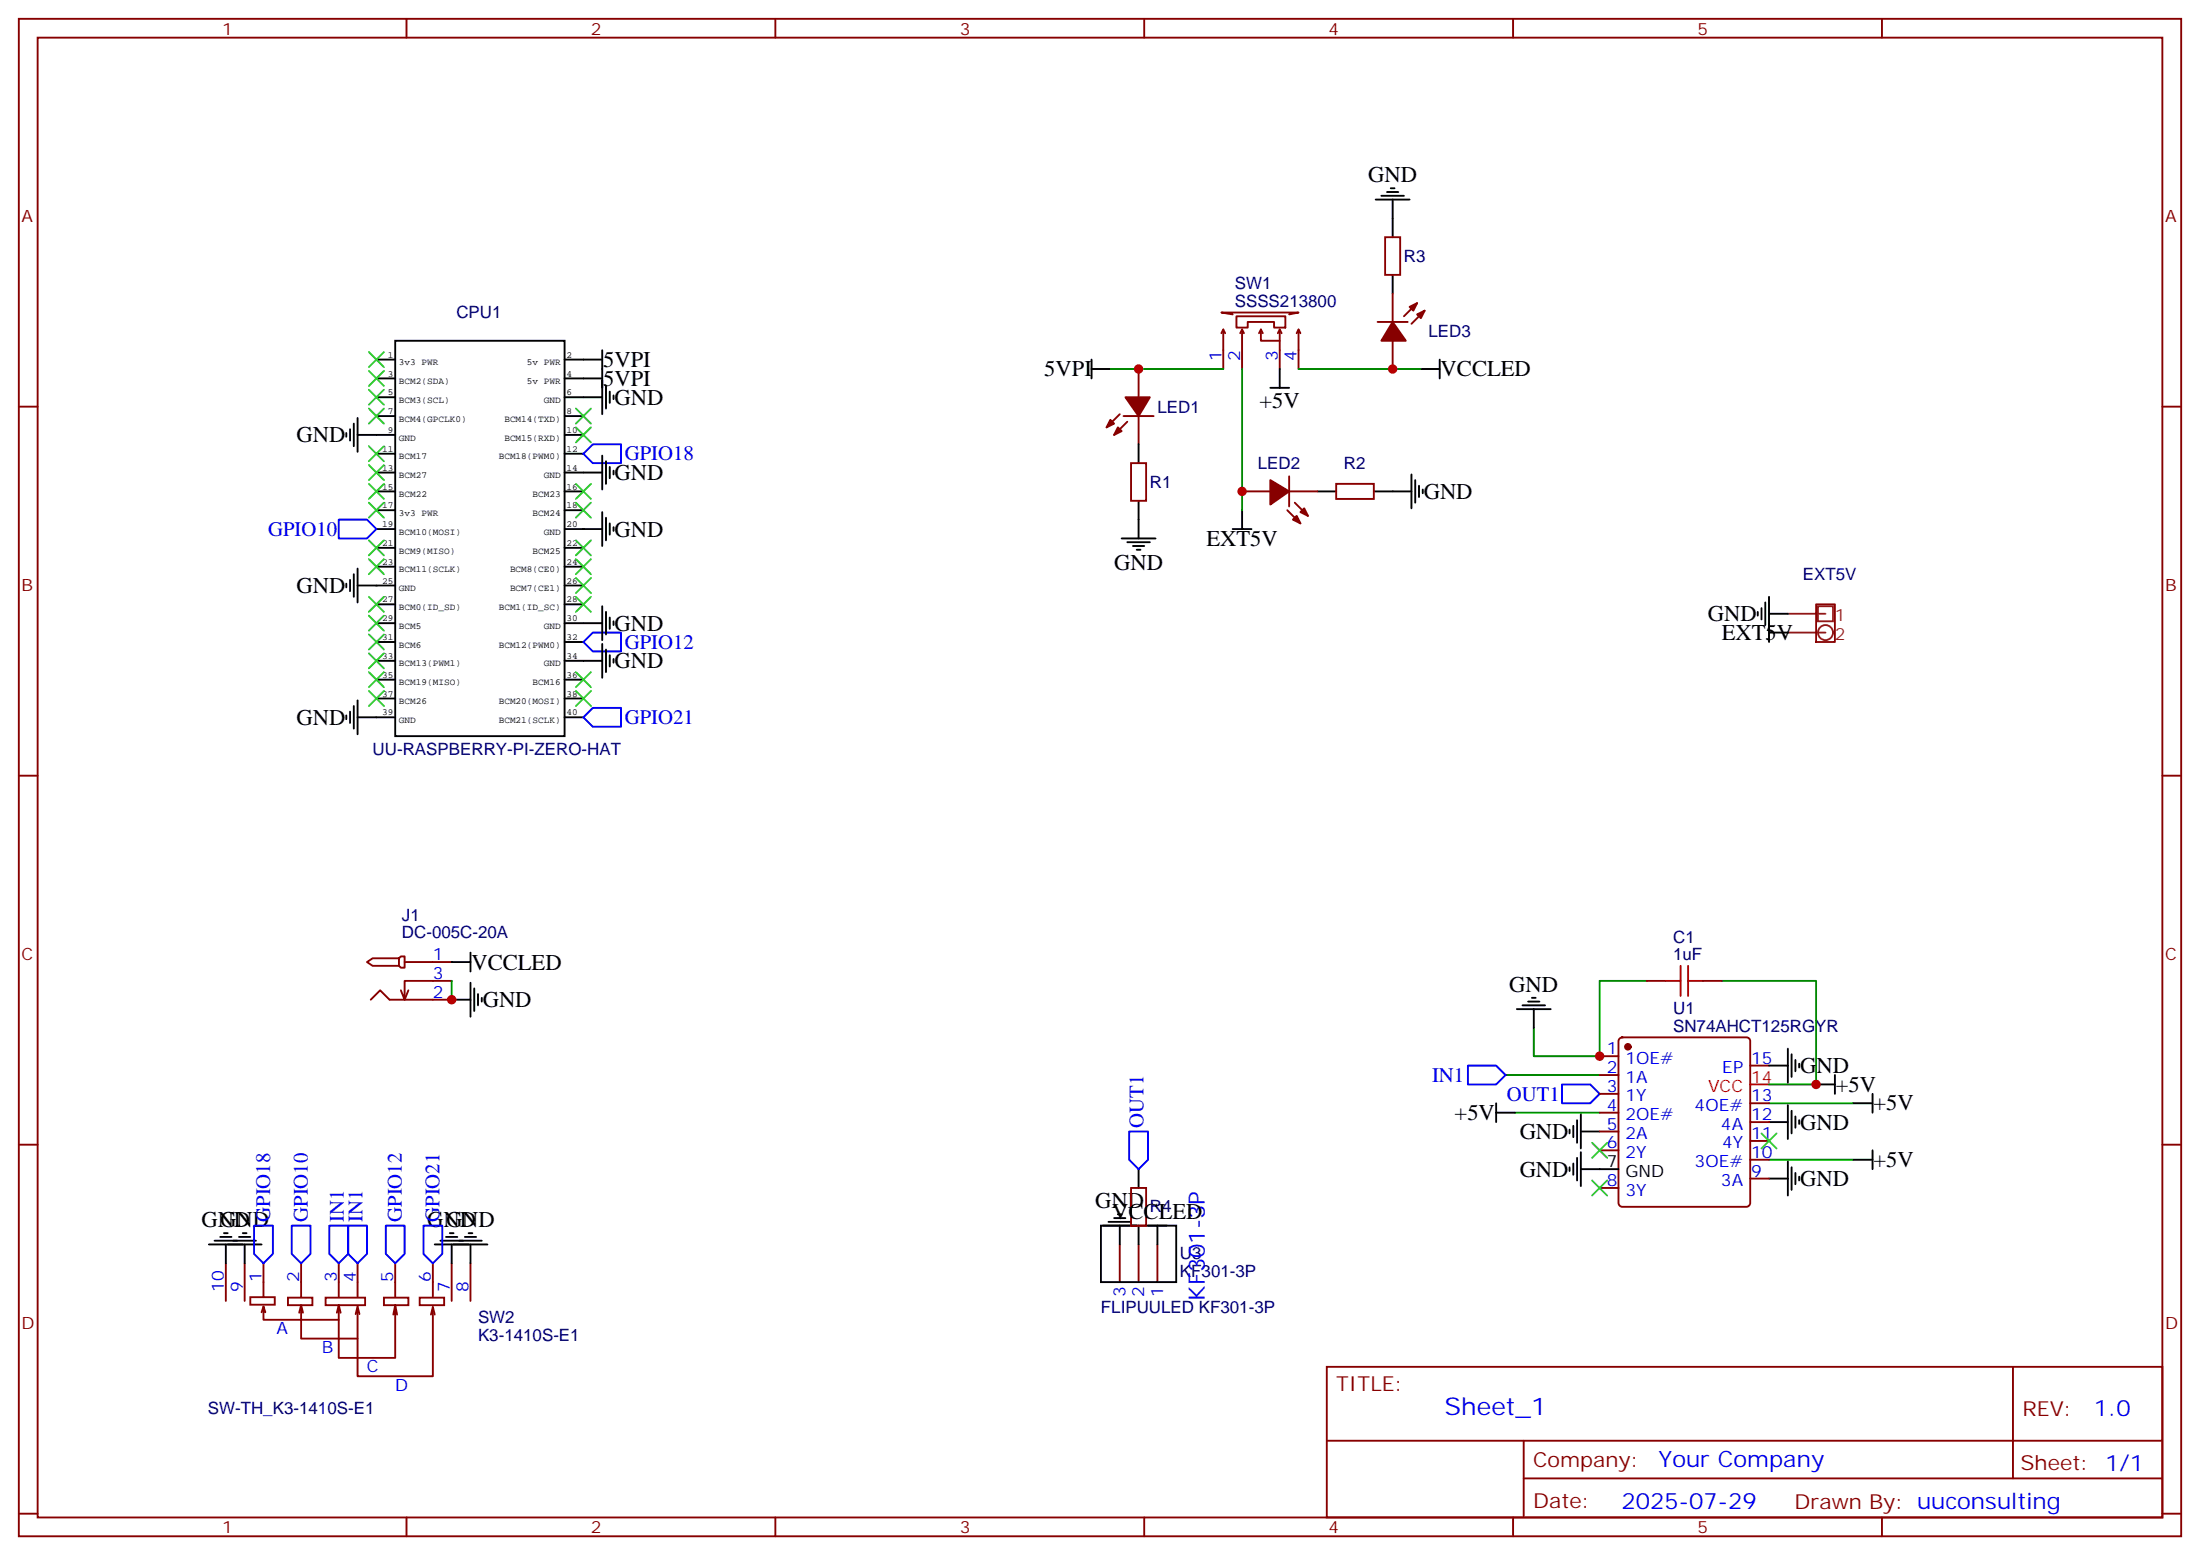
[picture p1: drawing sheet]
<svg xmlns="http://www.w3.org/2000/svg" width="412mm" height="292mm" viewBox="0 0 412 292" stroke-linecap="round" stroke-linejoin="round" font-family="sans-serif">
<g fill="none" stroke="#870000" stroke-width=".35">
<path d="M3.5 3.5h405.4v284.4h-405.4zM7.1 7.1h398.2v277.2h-398.2zM76.2 3.5v3.6M145.3 3.5v3.6M214.5 3.5v3.6M283.6 3.5v3.6M352.8 3.5v3.6M231.1 58.9l-2.1-.3h14.4l-1.7 .3M231.8 59.3h9.1v2.1h-2.1v-1.1h-4.9v1.1h-2.1zM259.6 44.5h2.9v7h-2.9zM261.1 55v5.3M265.6 56.8l-2.4 2.5"/>
<path d="M267.1 58.2l-2.5 2.5M3.5 76.2h3.6M209.9 77.6l-2.5 2.5M210.6 78h5.7M211.3 79l-2.5 2.5M213.4 69.1v5.3M213.4 78v5.3M229 62.4l.3-.7 .4 .7M229.3 62.1v7M232.5 62.4l.3-.7 .4 .7M232.8 62.1v7M236 62.4l.4-.7 .3 .7"/>
<path d="M236.4 62.1v1.8h3.5M239.5 62.4l.4-.7 .3 .7M239.9 62.1v7M243.1 62.4l.3-.7 .4 .7M243.4 62.1v7M258.2 60.3h5.7M261.1 63.9v5.2M405.3 76.2h3.6M212 86.8h2.8v7h-2.8zM232.8 92.1h5.3M241.3 95.6l2.5 2.5M241.7 92.1h5.2"/>
<path d="M241.7 89.3v5.6M242.7 94.2l2.5 2.5M250.5 90.7h7v2.8h-7zM3.5 145.3h3.6M405.3 145.3h3.6M74.8 179.6l.3-.4h.7v2.1h-.7l-.3-.3M68.8 180.3l1-.7h5v1.4h-5zM69.5 187.3l1.8-1.7 1.7 1.7h11.7M75.8 180.3h8.9M76.6 185.6l-.8 1.7M84.7 183.8h-8.9v3.5l-.7-1.7M299.9 197.9h3.5"/>
<path d="M303.6 194.6l.5-.2h23.3a.71 .71 0 0 1 .7 .7v30.3a.76 .76 0 0 1-.7 .7h-23.3a.76 .76 0 0 1-.7-.7v-30.3zM308.7 183.8h3.5M319.3 183.8h3.5M328.1 199.7h3.5M3.5 214.5h3.6M299.9 201.4h3.5M299.9 205h3.5M299.9 208.5h3.5M299.9 212h3.5M299.9 215.5h3.5M328.1 217.3h3.5M328.1 213.8h3.5"/>
<path d="M328.1 210.3h3.5M328.1 206.7h3.5M405.3 214.5h3.6M42.3 236.7v7.1M45.9 236.7v7.1M49.4 236.7v6.4M56.4 236.7v6.4M63.5 236.7v6.4M67 236.7v6.4M74.1 236.7v6.4M81.1 236.7v6.4M84.7 236.7v7.1"/>
<path d="M88.2 236.7v7.1M209.9 233.2v7M212 222.6h2.8v7.1h-2.8zM213.4 233.2v7M217 233.2v7M299.9 222.6h3.5M328.1 220.8h3.5M46.9 243.1h4.6v1.4h-4.6zM49.4 244.8l-.4 1.1M49.7 245.9l-.3-1.1v2.5h14.1M54 243.2h4.6v1.4h-4.6zM56.1 246l.3-1.4 .4 1.4"/>
<path d="M56.4 245.2v5.6h10.6M61 243.2h7.4v1.4h-7.4zM63.5 244.6v9.8h10.6v-9.8l-.4 1.7M63.5 244.6l.4 1.4M63.5 244.6l-.4 1.4M66.7 246.2l.3-1.4 .4 1.4M67 245.5v12.4h14.1v-12.4M72 243.2h4.6v1.4h-4.6zM74.1 244.6l.3 1.7M78.7 243.2h4.6v1.4h-4.6zM80.8 246.3l.3-1.4 .4 1.4M248.7 256.1h156.6v28.2h-156.6z"/>
<path d="M377.3 256.1v20.9M248.7 270h156.5M285.6 277h119.6M285.6 270v14.1M3.5 283.6h3.6M76.2 284.3v3.6M145.3 284.3v3.6M214.5 284.3v3.6M283.6 284.3v3.6M352.8 284.3v3.6M405.3 283.6h3.6"/>
</g>
<path d="M208.1 69.1h21.2M232.8 69.1v26.5M243.4 69.1h22.9M84.7 183.8v3.5M308.7 183.8h-8.8v14.1h-12.4v-5.3M322.8 183.8h17.6v19.4h-8.8M282.2 201.4h17.7M284 208.5h15.9M331.6 217.3h15.9M331.6 206.7h15.9" fill="none" stroke="#008700" stroke-width=".35"/>
<g fill="none" stroke="#000" stroke-width=".35">
<path d="M257.9 37.4h6.3M258.9 36.7h4.3M260 36h2.1M260.7 35.3h.7M261.1 37.4v7.1M261.1 51.5v3.5M66.3 79.4v4.2M67 78.3v6.4M70.6 67.4h3.5M70.6 70.9h3.5M70.6 74.4h3.5M70.6 78h3.5"/>
<path d="M74.1 63.9h31.7v74h-31.7zM105.8 67.4h7.1M105.8 70.9h7.1M105.8 74.4h7.1M105.8 78h3.6M112.9 65.6v12M113.6 72.3v4.3M114.3 73.4v2.1M115 74.1v.7M204.6 69.1h3.5M204.6 67.4v3.5M238.1 72.7h3.6"/>
<path d="M239.9 69.1v3.6M266.3 69.1h3.6M269.9 67.4v3.5M64.9 81.1v.7M65.6 80.4v2.2M67 81.5h7.1M70.6 99.1h3.5M70.6 92.1h3.5M70.6 85h3.5M70.6 88.5h3.5M70.6 95.6h3.5M105.8 99.1h7.1"/>
<path d="M105.8 92.1h3.6M105.8 81.5h3.6M105.8 85h3.6M105.8 88.5h7.1M105.8 95.6h3.6M112.9 85.4v6.3M112.9 96v6.3M113.6 86.4v4.3M113.6 97v4.2M114.3 87.5v2.1M114.3 98.1v2.1M115 88.2v.7"/>
<path d="M115 98.8v.7M213.4 83.3v3.5M213.4 93.8v7.1M231.1 99.1h3.5M232.8 95.6v3.5M246.9 92.1h3.6M257.5 92.1h7.1M264.6 88.9v6.3M265.3 90v4.2M266 91v2.1M266.7 91.7v.7M64.9 109.4v.7"/>
<path d="M65.6 108.7v2.1M66.3 107.6v4.2M67 109.7h7.1M67 106.5v6.4M70.6 102.7h3.5M70.6 106.2h3.5M70.6 113.2h3.5M70.6 116.8h3.5M105.8 102.7h3.6M105.8 106.2h3.6M105.8 109.7h3.6M105.8 113.2h3.6"/>
<path d="M105.8 116.8h7.1M112.9 113.6v6.3M113.6 114.7v4.2M114.3 115.7v2.1M115 116.4v.7M210.3 100.9h6.3M211.3 101.6h4.2M212.4 102.3h2.1M213.1 103h.7M329.5 114.7v.7M330.2 113.9v2.2M330.9 112.9v4.2"/>
<path d="M331.6 115h3.5M331.6 111.8v8.5M331.6 118.5h3.5M64.9 134.1v.7M65.6 133.3v2.2M66.3 132.3v4.2M67 134.4h7.1M67 131.2v6.4M70.6 120.3h3.5M70.6 123.8h3.5M70.6 127.4h3.5M70.6 130.9h3.5"/>
<path d="M105.8 120.3h3.6M105.8 123.8h7.1M105.8 127.4h3.6M105.8 130.9h3.6M105.8 134.4h3.6M112.9 120.7v6.3M113.6 121.7v4.2M114.3 122.8v2.1M115 123.5v.7M88.2 178.5v3.5M84.7 187.3h3.5M84.7 180.3h3.5"/>
<path d="M88.2 184.1v6.4M88.9 185.2v4.2M89.6 186.3v2.1M90.3 187v.7M284.3 189.1h6.4M285.4 188.4h4.2M286.5 187.7h2.1M287.2 187h.7M287.5 189.1v3.5M331.6 199.7h3.5M335.1 196.5v6.3M335.8 197.6v4.2"/>
<path d="M336.5 198.6v2.1M337.3 199.3v.7M213.4 219.1v3.5M280.5 208.5h3.5M280.5 206.7v3.6M294.2 211.7v.7M294.2 218.7v.7M294.9 211v2.1M294.9 218v2.1M295.6 209.9v4.2M295.6 217v4.2M296.3 219.1h7.1"/>
<path d="M296.3 208.8v6.4M296.3 215.9v6.3M296.3 212h3.6M331.6 210.3h3.5M335.1 207.1v6.3M335.1 217.7v6.3M335.8 208.1v4.3M335.8 218.7v4.3M336.5 209.2v2.1M336.5 219.8v2.1M337.3 209.9v.7M340.4 203.2h3.6"/>
<path d="M344 201.4v3.6M347.5 217.3h3.5M347.5 206.7h3.5M351 205v3.5M351 215.5v3.6M39.2 233.2h9.8M40.2 232.5h7.8M41.3 231.8h2.1M42 231.1h.7M42.3 233.2v3.5M44.8 231.8h2.1M45.5 231.1h.7"/>
<path d="M45.9 233.2v3.5M81.5 233.2h9.9M82.5 232.5h7.8M83.6 231.8h2.1M84.3 231.1h.7M84.7 233.2v3.5M87.1 231.8h2.2M87.8 231.1h.7M88.2 233.2v3.5M206.4 229.7h14.1v10.5h-14.1zM206.7 229.7h6.4M207.8 229h4.2"/>
<path d="M208.8 228.2h2.2M209.5 227.5h.8M209.9 229.7v3.5M213.4 229.7v3.5M215.2 229.7h3.5M217 229.7v3.5M331.6 220.8h3.5M337.3 220.5v.7"/>
</g>
<g fill="none" stroke="#00f" stroke-width=".35">
<path d="M63.5 97.4h5.3l1.8 1.7-1.8 1.8h-5.3zM109.4 85l1.7-1.7h5.3v3.5h-5.3zM109.4 120.3l1.7-1.8h5.3v3.6h-5.3zM109.4 134.4l1.7-1.8h5.3v3.6h-5.3zM275.2 199.7h5.3l1.7 1.7-1.7 1.8h-5.3zM211.7 212h3.5v5.3l-1.8 1.8-1.7-1.8zM292.8 203.2h5.3l1.8 1.8-1.8 1.7h-5.3zM47.6 229.7h3.6v5.2l-1.8 1.8-1.8-1.8zM54.7 229.7h3.5v5.2l-1.8 1.8-1.7-1.8zM61.7 229.7h3.6v5.2l-1.8 1.8-1.8-1.8zM65.3 229.7h3.5v5.2l-1.8 1.8-1.7-1.8zM72.3 229.7h3.5v5.2l-1.7 1.8-1.8-1.8z"/>
<path d="M79.4 229.7h3.5v5.2l-1.8 1.8-1.7-1.8z"/>
</g>
<g fill="#870000" stroke="#870000" stroke-width=".35">
<path d="M264.2 57.5l1.4-.7-.7 1.4z"/>
<path d="M265.6 58.9l1.5-.7-.8 1.4z"/>
<path d="M261.1 60.3l2.4 3.6h-4.6z"/>
<path d="M243.8 96l.7-.8 .7 1.5z"/>
<path d="M242.4 97.4l.7-.7 .7 1.4z"/>
<path d="M238.1 90l3.6 2.1-3.6 2.4z"/>
<path d="M209.5 80.1l.8 .7-1.5 .7z"/>
<path d="M208.1 78.7l.7 .7-1.4 .7z"/>
<path d="M211 74.4h4.5l-2.1 3.6z"/>
<circle cx="305.2" cy="196.1" r=".53"/>
</g>
<path d="M328.1 203.2h3.5" fill="none" stroke="#f00" stroke-width=".35"/>
<g fill="none" stroke="#3c3" stroke-width=".35">
<path d="M69.1 76.6l2.9 2.8M69.1 73l2.9 2.8M69.1 69.5l2.9 2.8M69.1 66l2.9 2.8M72 76.6l-2.9 2.8M72 73l-2.9 2.8M72 69.5l-2.9 2.8M72 66l-2.9 2.8M107.9 76.6l2.9 2.8M110.8 76.6l-2.9 2.8M69.1 94.2l2.9 2.8M69.1 90.7l2.9 2.8"/>
<path d="M69.1 87.1l2.9 2.9M69.1 83.6l2.9 2.8M72 94.2l-2.9 2.8M72 90.7l-2.9 2.8M72 87.1l-2.9 2.9M72 83.6l-2.9 2.8M107.9 80.1l2.9 2.8M107.9 90.7l2.9 2.8M107.9 94.2l2.9 2.8M110.8 80.1l-2.9 2.8M110.8 90.7l-2.9 2.8M110.8 94.2l-2.9 2.8"/>
<path d="M69.1 118.9l2.9 2.8M69.1 115.4l2.9 2.8M69.1 111.8l2.9 2.9M69.1 104.8l2.9 2.8M69.1 101.2l2.9 2.9M72 118.9l-2.9 2.8M72 115.4l-2.9 2.8M72 111.8l-2.9 2.9M72 104.8l-2.9 2.8M72 101.2l-2.9 2.9M107.9 101.2l2.9 2.9M107.9 104.8l2.9 2.8"/>
<path d="M107.9 108.3l2.9 2.8M107.9 111.8l2.9 2.9M110.8 101.2l-2.9 2.9M110.8 104.8l-2.9 2.8M110.8 108.3l-2.9 2.8M110.8 111.8l-2.9 2.9M69.1 129.5l2.9 2.8M69.1 125.9l2.9 2.9M69.1 122.4l2.9 2.8M72 129.5l-2.9 2.8M72 125.9l-2.9 2.9M72 122.4l-2.9 2.8"/>
<path d="M107.9 125.9l2.9 2.9M107.9 129.5l2.9 2.8M110.8 125.9l-2.9 2.9M110.8 129.5l-2.9 2.8M298.4 214.1l2.9 2.9M301.3 214.1l-2.9 2.9M330.2 212.4l2.8 2.8M333 212.4l-2.8 2.8M298.4 221.2l2.9 2.8M301.3 221.2l-2.9 2.8"/>
</g>
<path d="M312.2 183.8h2.8M315 181v5.6M316.4 183.8h2.9M316.4 181v5.6" fill="none" stroke="#a10000" stroke-width=".35"/>
<g fill="none" stroke="#8c2424" stroke-width=".35">
<path d="M335.1 115h7.1M335.1 118.5h7.1M340.8 113.6h2.8v2.8h-2.8z"/>
<circle cx="342.2" cy="118.5" r="1.41"/>
</g>
<path d="M340.4 113.2h3.6v7.1h-3.6z" fill="none" stroke="#900" stroke-width=".35"/>
<g fill="#c00">
<circle cx="261.1" cy="69.1" r=".88"/>
<circle cx="232.8" cy="92.1" r=".88"/>
<circle cx="213.4" cy="69.1" r=".88"/>
<circle cx="299.9" cy="197.9" r=".88"/>
<circle cx="340.4" cy="203.2" r=".88"/>
<circle cx="84.7" cy="187.3" r=".88"/>
</g>
<text font-size="4.6" fill="#00f" x="270.8" y="265.1">Sheet_1</text>
<g font-size="4.2">
<text x="256.5" y="34.1">GND</text>
<text x="113.1" y="68.8">5VPI</text>
<text x="195.8" y="70.5">5VPI</text>
<text x="270.1" y="70.5">VCCLED</text>
<text x="113.1" y="72.3">5VPI</text>
<text x="115.2" y="75.8">GND</text>
<text x="236.1" y="76.5">+5V</text>
<text x="55.6" y="82.9">GND</text>
<text x="115.2" y="90">GND</text>
<text x="266.9" y="93.4">GND</text>
<text x="115.2" y="100.5">GND</text>
<text x="208.8" y="106.9">GND</text>
<text x="226.1" y="102.3">EXT5V</text>
<text x="55.6" y="111.1">GND</text>
<text x="115.2" y="118.2">GND</text>
<text x="320.2" y="116.4">GND</text>
<text x="322.7" y="119.9">EXT5V</text>
<text x="115.2" y="125.2">GND</text>
<text x="55.6" y="135.8">GND</text>
<text x="88.4" y="181.7">VCCLED</text>
<text x="282.9" y="185.9">GND</text>
<text x="90.5" y="188.7">GND</text>
<text x="337.4" y="201.1">GND</text>
<text x="272.7" y="209.8">+5V</text>
<text x="344.1" y="204.6">+5V</text>
<text x="351.2" y="208.1">+5V</text>
<text x="284.9" y="213.4">GND</text>
<text x="337.4" y="211.7">GND</text>
<text x="284.9" y="220.5">GND</text>
<text x="351.2" y="218.7">+5V</text>
<text x="205.3" y="226.4">GND</text>
<text x="337.4" y="222.2">GND</text>
<text x="37.7" y="229.9">GND</text>
<text x="41.3" y="229.9">GND</text>
<text x="80.1" y="229.9">GND</text>
<text x="83.6" y="229.9">GND</text>
<text x="208.5" y="228.5">VCCLED</text>
</g>
<g font-size="4.2" fill="#00f">
<text x="225.9" y="243.8" transform="rotate(-90 225.9 243.8)">KF301-3P</text>
<text x="392.5" y="265.4">1.0</text>
<text x="310.9" y="274.9">Your Company</text>
<text x="304" y="282.7">2025-07-29</text>
</g>
<g font-size="3.9" fill="#00f">
<text x="117.1" y="86.3">GPIO18</text>
<text x="50.2" y="100.4">GPIO10</text>
<text x="117.1" y="121.5">GPIO12</text>
<text x="117.1" y="135.6">GPIO21</text>
<text x="268.4" y="202.7">IN1</text>
<text x="282.5" y="206.2">OUT1</text>
<text x="214.4" y="211.3" transform="rotate(-90 214.4 211.3)">OUT1</text>
<text x="50.7" y="229" transform="rotate(-90 50.7 229)">GPIO18</text>
<text x="57.7" y="229" transform="rotate(-90 57.7 229)">GPIO10</text>
<text x="64.4" y="229" transform="rotate(-90 64.4 229)">IN1</text>
<text x="68" y="229" transform="rotate(-90 68 229)">IN1</text>
<text x="75.4" y="229" transform="rotate(-90 75.4 229)">GPIO12</text>
<text x="82.4" y="229" transform="rotate(-90 82.4 229)">GPIO21</text>
</g>
<g font-size="3.9" fill="#800">
<text x="250.5" y="260.7">TITLE:</text>
<text x="379.1" y="265.4">REV:</text>
<text x="287.4" y="274.9">Company:</text>
<text x="378.7" y="275.5">Sheet: 1/1</text>
<text x="287.4" y="282.6">Date:</text>
<text x="336.4" y="282.7">Drawn By: uuconsulting</text>
</g>
<g font-size="3.2" fill="#800">
<text x="41.6" y="6.5">1</text>
<text x="110.8" y="6.5">2</text>
<text x="179.9" y="6.5">3</text>
<text x="249.1" y="6.5">4</text>
<text x="318.2" y="6.5">5</text>
<text x="4.1" y="41.6">A</text>
<text x="405.9" y="41.6">A</text>
<text x="4.1" y="110.8">B</text>
<text x="405.9" y="110.8">B</text>
<text x="4.1" y="179.9">C</text>
<text x="405.9" y="179.9">C</text>
<text x="4.1" y="249.1">D</text>
<text x="405.9" y="249.1">D</text>
<text x="41.6" y="287.3">1</text>
<text x="110.8" y="287.3">2</text>
<text x="179.9" y="287.3">3</text>
<text x="249.1" y="287.3">4</text>
<text x="318.2" y="287.3">5</text>
</g>
<g font-size="3.2" fill="#000080">
<text x="263.2" y="49.1">R3</text>
<text x="85.5" y="59.6">CPU1</text>
<text x="231.5" y="57.5">SSSS213800</text>
<text x="231.5" y="54.2">SW1</text>
<text x="267.8" y="63.2">LED3</text>
<text x="217" y="77.3">LED1</text>
<text x="235.8" y="87.9">LED2</text>
<text x="251.9" y="87.9">R2</text>
<text x="215.5" y="91.4">R1</text>
<text x="337.9" y="108.7">EXT5V</text>
<text x="69.8" y="141.5">UU-RASPBERRY-PI-ZERO-HAT</text>
<text x="75.3" y="172.6">J1</text>
<text x="75.3" y="175.8">DC-005C-20A</text>
<text x="313.6" y="179.9">1uF</text>
<text x="313.6" y="176.7">C1</text>
<text x="313.6" y="190.1">U1</text>
<text x="313.6" y="193.3">SN74AHCT125RGYR</text>
<text x="215.5" y="227.1">R4</text>
<text x="221.2" y="239.2">KF301-3P</text>
<text x="221.2" y="236">U3</text>
<text x="89.6" y="251.2">K3-1410S-E1</text>
<text x="89.6" y="248">SW2</text>
<text x="206.4" y="246.1">FLIPUULED KF301-3P</text>
<text x="39" y="265">SW-TH_K3-1410S-E1</text>
</g>
<g font-size="3.2" fill="#00f">
<text x="229" y="67.6" transform="rotate(-90 229 67.6)">1</text>
<text x="232.5" y="67.6" transform="rotate(-90 232.5 67.6)">2</text>
<text x="239.5" y="67.6" transform="rotate(-90 239.5 67.6)">3</text>
<text x="243.1" y="67.6" transform="rotate(-90 243.1 67.6)">4</text>
<text x="81.1" y="179.9">1</text>
<text x="81.1" y="183.4">3</text>
<text x="81.1" y="187">2</text>
<text x="301.2" y="197.6">1</text>
<text x="301.2" y="201.1">2</text>
<text x="304.7" y="199.3">1OE#</text>
<text x="304.7" y="202.8">1A</text>
<text x="322.9" y="201.1">EP</text>
<text x="328.3" y="199.3">15</text>
<text x="301.2" y="204.6">3</text>
<text x="301.2" y="208.1">4</text>
<text x="304.7" y="206.4">1Y</text>
<text x="304.7" y="209.9">2OE#</text>
<text x="317.7" y="208.1">4OE#</text>
<text x="328.3" y="209.9">12</text>
<text x="328.3" y="206.4">13</text>
<text x="301.2" y="211.7">5</text>
<text x="301.2" y="215.2">6</text>
<text x="304.7" y="213.4">2A</text>
<text x="322.6" y="211.7">4A</text>
<text x="322.8" y="215.2">4Y</text>
<text x="328.3" y="213.4">11</text>
<text x="304.7" y="217">2Y</text>
<text x="317.7" y="218.7">3OE#</text>
<text x="328.3" y="220.5">9</text>
<text x="328.3" y="217">10</text>
<text x="301.2" y="222.2">8</text>
<text x="304.7" y="224">3Y</text>
<text x="322.6" y="222.2">3A</text>
<text x="42" y="242" transform="rotate(-90 42 242)">10</text>
<text x="45.5" y="242" transform="rotate(-90 45.5 242)">9</text>
<text x="49" y="240.2" transform="rotate(-90 49 240.2)">1</text>
<text x="56.1" y="240.2" transform="rotate(-90 56.1 240.2)">2</text>
<text x="63.1" y="240.2" transform="rotate(-90 63.1 240.2)">3</text>
<text x="66.7" y="240.2" transform="rotate(-90 66.7 240.2)">4</text>
<text x="73.7" y="240.2" transform="rotate(-90 73.7 240.2)">5</text>
<text x="80.8" y="240.2" transform="rotate(-90 80.8 240.2)">6</text>
<text x="84.3" y="242" transform="rotate(-90 84.3 242)">7</text>
<text x="87.8" y="242" transform="rotate(-90 87.8 242)">8</text>
<text x="211" y="243" transform="rotate(-90 211 243)">3</text>
<text x="214.5" y="243" transform="rotate(-90 214.5 243)">2</text>
<text x="218" y="243" transform="rotate(-90 218 243)">1</text>
<text x="51.9" y="250">A</text>
<text x="60.3" y="253.6">B</text>
<text x="68.8" y="257.1">C</text>
<text x="74.1" y="260.6">D</text>
</g>
<g font-size="3.2" fill="#8d2323">
<text x="344" y="116.4">1</text>
<text x="344" y="119.9">2</text>
</g>
<g font-size="3.2" fill="#f00">
<text x="328.3" y="202.8">14</text>
<text x="320.2" y="204.6">VCC</text>
</g>
<g font-size="3.2">
<text x="301.2" y="218.7">7</text>
<text x="304.7" y="220.5">GND</text>
</g>
<g font-size="1.8">
<text x="72.7" y="67">1</text>
<text x="72.7" y="70.6">3</text>
<text x="74.8" y="68.4">3v3 PWR</text>
<text x="74.8" y="72">BCM2(SDA)</text>
<text x="98.8" y="68.4">5v PWR</text>
<text x="98.8" y="72">5v PWR</text>
<text x="106.2" y="67">2</text>
<text x="106.2" y="70.6">4</text>
<text x="72.7" y="74.1">5</text>
<text x="72.7" y="77.6">7</text>
<text x="74.8" y="75.5">BCM3(SCL)</text>
<text x="102" y="75.5">GND</text>
<text x="106.2" y="74.1">6</text>
<text x="106.2" y="77.6">8</text>
<text x="72.7" y="81.1">9</text>
<text x="74.8" y="79">BCM4(GPCLK0)</text>
<text x="74.8" y="82.6">GND</text>
<text x="94.5" y="79">BCM14(TXD)</text>
<text x="94.5" y="82.6">BCM15(RXD)</text>
<text x="106.2" y="81.1">10</text>
<text x="71.6" y="84.7">11</text>
<text x="71.6" y="88.2">13</text>
<text x="74.8" y="86.1">BCM17</text>
<text x="74.8" y="89.6">BCM27</text>
<text x="93.5" y="86.1">BCM18(PWM0)</text>
<text x="102" y="89.6">GND</text>
<text x="106.2" y="84.7">12</text>
<text x="106.2" y="88.2">14</text>
<text x="71.6" y="91.7">15</text>
<text x="71.6" y="95.2">17</text>
<text x="74.8" y="93.1">BCM22</text>
<text x="99.8" y="93.1">BCM23</text>
<text x="106.2" y="91.7">16</text>
<text x="106.2" y="95.2">18</text>
<text x="71.6" y="98.8">19</text>
<text x="74.8" y="96.7">3v3 PWR</text>
<text x="74.8" y="100.2">BCM10(MOSI)</text>
<text x="99.8" y="96.7">BCM24</text>
<text x="102" y="100.2">GND</text>
<text x="106.2" y="98.8">20</text>
<text x="71.6" y="102.3">21</text>
<text x="71.6" y="105.8">23</text>
<text x="74.8" y="103.7">BCM9(MISO)</text>
<text x="74.8" y="107.2">BCM11(SCLK)</text>
<text x="95.6" y="107.2">BCM8(CE0)</text>
<text x="99.8" y="103.7">BCM25</text>
<text x="106.2" y="102.3">22</text>
<text x="106.2" y="105.8">24</text>
<text x="71.6" y="109.4">25</text>
<text x="71.6" y="112.9">27</text>
<text x="74.8" y="110.8">GND</text>
<text x="95.6" y="110.8">BCM7(CE1)</text>
<text x="106.2" y="109.4">26</text>
<text x="106.2" y="112.9">28</text>
<text x="71.6" y="116.4">29</text>
<text x="71.6" y="119.9">31</text>
<text x="74.8" y="114.3">BCM0(ID_SD)</text>
<text x="74.8" y="117.8">BCM5</text>
<text x="93.5" y="114.3">BCM1(ID_SC)</text>
<text x="102" y="117.8">GND</text>
<text x="106.2" y="116.4">30</text>
<text x="106.2" y="119.9">32</text>
<text x="71.6" y="123.5">33</text>
<text x="74.8" y="121.4">BCM6</text>
<text x="74.8" y="124.9">BCM13(PWM1)</text>
<text x="93.5" y="121.4">BCM12(PWM0)</text>
<text x="102" y="124.9">GND</text>
<text x="106.2" y="123.5">34</text>
<text x="71.6" y="127">35</text>
<text x="71.6" y="130.5">37</text>
<text x="74.8" y="128.4">BCM19(MISO)</text>
<text x="74.8" y="131.9">BCM26</text>
<text x="93.5" y="131.9">BCM20(MOSI)</text>
<text x="99.8" y="128.4">BCM16</text>
<text x="106.2" y="127">36</text>
<text x="106.2" y="130.5">38</text>
<text x="71.6" y="134.1">39</text>
<text x="74.8" y="135.5">GND</text>
<text x="93.5" y="135.5">BCM21(SCLK)</text>
<text x="106.2" y="134.1">40</text>
</g>
</svg>
